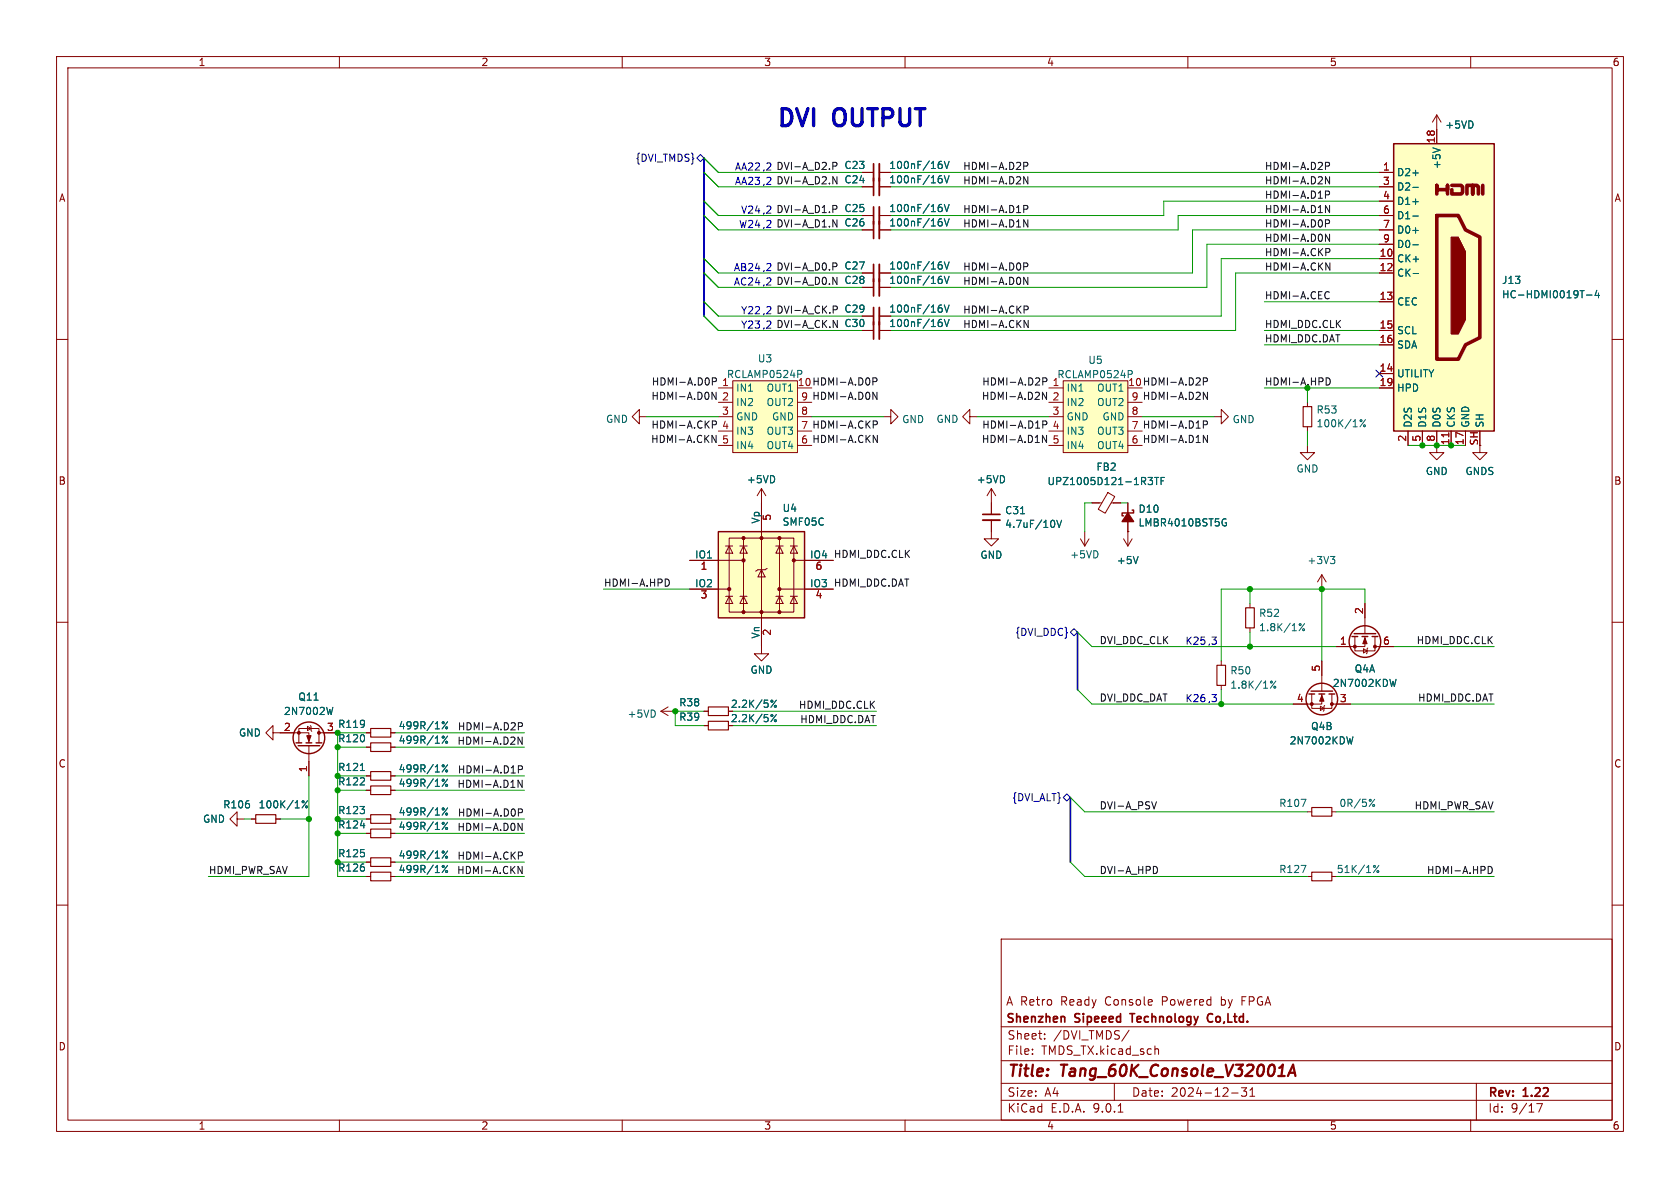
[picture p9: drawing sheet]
<svg xmlns="http://www.w3.org/2000/svg" width="297mm" height="210mm" viewBox="0 0 297 210" stroke-linecap="round" stroke-linejoin="round" font-family="sans-serif">
<g fill="none" stroke="#840000" stroke-width=".18">
<path d="M10 10h277v190h-277zM12 12h273v186h-273zM60 10v2M110 10v2M160 10v2M210 10v2M260 10v2M152.4 30.5h2M152.4 33h2M155.4 30.5h2.1M155.4 33h2.1M10 60h2"/>
<path d="M214.6 73.7h1.3v-1.3l1.3 1.3-1.3 1.2v-1.2M231.1 78.7v1.3h1.3l-1.3 1.3-1.2-1.3h1.2M254 78.7v1.3h1.3l-1.3 1.3-1.3-1.3h1.3M261.6 78.7v1.3h1.3l-1.3 1.3-1.3-1.3h1.3M285 60h2M191 95.3l.8 1.2M191.8 94v2.5M192.5 95.3l-.7 1.2M198.6 95.3l.8 1.2M199.4 94h.1M199.4 88.9v7.6M200.2 95.3l-.8 1.2"/>
<path d="M10 110h2M215.9 116.8v.8M239.5 112.5v2.6h3.6v-2.6M241 114.7l.7 .4-.7 .3zM241.3 112.5v1.8h-5.1M241.3 106.7v5.3M241.8 114.6l-.1 .1v.7l-.1 .2M243.1 114.3h3.3M285 110h2M48.3 129.5v1.3l-1.3-1.3 1.3-1.2v1.2h6.3v1.8M52.8 131.3v-2.5h3.6v2.5M54.4 128.4l.6 .4-.6 .4z"/>
<path d="M54.6 131.8v5.4M54.9 128.3l.1 .1v.8l.1 .1M56.4 129.5h3.3M116.8 125.7l1.3 .8M116.8 125.7h2.6M118.1 125l-1.3 .7M215.9 121.2v.7M44.4 144.8h.8M48.8 144.8h.7M64.8 144.8h.7M69.1 144.8h.7M231.1 143.5h.8"/>
<path d="M235.5 143.5h.7M10 160h2M177 166h108v32h-108zM285 160h2M60 198v2M110 198v2M160 198v2M177 194.5h108M177 191.5h108M177 187.5h108M177 181.5h108M182.5 186.3v.1"/>
<path d="M182.5 185.5v.1M184.7 183.6v.1M184.7 182.8v.1M197 191.5v3M197.7 196.6h.8M199.6 182.1l-1.3 2M204.2 185.5h.5l.1 .9M210 198v2M217.7 193.2h1.2M220.4 192.3l-.5 .6 .4 .1v.7l-.2 .1h-.4l-.2-.1M221 193.8h.8M221 192.7l.4-.4v1.5"/>
<path d="M260 198v2M261 191.5v6.5M271.7 195.1h1l-.7 1.5"/>
</g>
<path d="M227.7 190.2l.9-2 .4 2M227.9 189.6h1" fill="none" stroke="#840000" stroke-width=".4"/>
<path d="M154.4 29v5.5M188.2 179.8v.9M199.7 179.2h.9M214.3 179.3a.74 .74 0 0 0-.9 .5 .74 .74 0 0 0 .5 .9l.4-.1" fill="none" stroke="#840000" stroke-width=".3"/>
<path d="M215.1 117.6h1.6v3.6h-1.6zM45.2 144h3.6v1.5h-3.6zM65.5 144h3.6v1.5h-3.6zM231.9 142.7h3.6v1.6h-3.6z" fill="none" stroke="#840000" stroke-width=".2"/>
<g fill="none" stroke="#006464" stroke-width=".18">
<path d="M166.2 28.5h.3M166.2 31.1h.3M166.3 29l.3 .2v.3l-.3 .3M166.3 31.5l.3 .3v.3l-.3 .2M166.9 28.5l.5 1.3 .4-1.3M166.9 31.1l.5 1.2 .4-1.2M201.2 98.4l-.4 1.2M216.3 91.8h.5M216.6 92.4h.2v.5l-.2 .1-.3-.1M58.8 125l-.3 1.3M225.6 120.4l-1 1.3M246.8 120.1l-.3 1.3-.2-1"/>
<path d="M54.4 141.5l-1 1.3M79.1 142.8l-.9 1.3M230 141.3h.9l-.6 1.3M243 141.3l-.9 1.3"/>
<circle cx="224.8" cy="120.6" r=".18"/>
<circle cx="225.4" cy="121.5" r=".18"/>
<circle cx="53.6" cy="141.7" r=".18"/>
<circle cx="54.2" cy="142.6" r=".18"/>
<circle cx="78.4" cy="143" r=".18"/>
<circle cx="79" cy="143.9" r=".18"/>
<circle cx="242.8" cy="142.4" r=".18"/>
</g>
<g fill="none" stroke="#840000" stroke-width=".25">
<path d="M200.2 90.2h.2v.5h-2v.5h.2M239 112.5h1M239.4 112h3.8M240.8 112.5h1M242.6 112.5h1M52.3 131.3h1M52.7 131.8h3.8M54.1 131.3h1M55.9 131.3h1"/>
<circle cx="241.3" cy="113.4" r="2.79"/>
<circle cx="54.6" cy="130.4" r="2.79"/>
</g>
<g fill="#840000" stroke="#840000" stroke-width=".18">
<path d="M241.3 112.8l.4 1h-.8z"/>
<path d="M54.2 130h.8l-.4 1.1z"/>
<circle cx="243.1" cy="114.3" r=".25"/>
<circle cx="239.5" cy="114.3" r=".25"/>
<circle cx="56.4" cy="129.5" r=".25"/>
<circle cx="52.8" cy="129.5" r=".25"/>
</g>
<path d="M155.4 29v5.5" fill="none" stroke="#840000" stroke-width=".33"/>
<path d="M199.4 90.7l1 1.5h-2z" fill="#840000" stroke="#840000" stroke-width=".25"/>
<path d="M246.4 25.4h17.8v50.8h-17.8z" fill="#ffffc2"/>
<path d="M254 34.3v-1.5v.7h1.9v-.7v1.5M254 38.1h3.8l1.3 2.5 2.5 1.3v17.8l-2.5 1.3-1.3 2.5h-3.8zM256.7 32.8h1.6l.3 .2v1l-.3 .3h-1.6v-.8M259.3 34.3v-1.5h1v1.5v-1.5h.8l.3 .2v1.3M262.1 32.8v1.5" fill="none" stroke="#840000" stroke-width=".63"/>
<path d="M246.4 25.4h17.8v50.8h-17.8z" fill="none" stroke="#840000" stroke-width=".25"/>
<path d="M256.5 41.9h1.3l1.3 2.6v12l-1.3 2.6h-1.3z" fill="#840000" stroke="#840000" stroke-width=".18"/>
<g fill="none" stroke="#840000" stroke-width=".18">
<path d="M243.8 30.5h2.6M243.8 33h2.6M243.8 35.6h2.6M243.8 38.1h2.6M254 22.9v2.5M243.8 40.6h2.6M243.8 43.2h2.6M243.8 45.7h2.6M243.8 48.3h2.6M243.8 53.3h2.6M243.8 58.4h2.6M243.8 61h2.6"/>
<path d="M243.8 66h2.6M243.8 68.6h2.6M248.9 76.2v2.5M251.5 76.2v2.5M254 76.2v2.5M256.5 76.2v2.5M259.1 76.2v2.5M221 106.7v.7M221 111v.8M231.1 154.9h.8M235.5 154.9h.7"/>
</g>
<g fill="none" stroke="#006464" stroke-width=".18">
<path d="M249.8 30.6h.9M249.8 33.1h.9M249.8 35.7h.9M249.8 38.2h.9M253.3 26.1l1.3 .5M249.8 40.7h.9M249.8 43.3h.9M249.8 48.4h1M280.5 52.2h.9M282.3 51.3l-.3 .9h.8M282.6 51.8v.8M230.6 110.2l-.9 1.3"/>
<path d="M230 153h.9l-.6 1.2M242.9 153h.1l.2 .2-.2 .1h-.1M243.8 153l-1 1.2"/>
<circle cx="229.9" cy="110.4" r=".18"/>
<circle cx="230.5" cy="111.3" r=".18"/>
<circle cx="243.6" cy="154.1" r=".18"/>
</g>
<path d="M256.1 76.5v.7" fill="none" stroke="#a90000" stroke-width=".18"/>
<path d="M220.2 107.4h1.5v3.6h-1.5zM231.9 154.2h3.6v1.5h-3.6z" fill="none" stroke="#840000" stroke-width=".2"/>
<path d="M129.5 67.3h11.5v12.7h-11.5z" fill="#ffffc2"/>
<g fill="none" stroke="#840000" stroke-width=".18">
<path d="M152.4 38.1h2M155.4 38.1h2.1M254 20.3l-.8 1.3M254 20.3l.8 1.3M254 20.3v2.6M152.4 40.6h2M152.4 50.8h2M152.4 48.3h2M152.4 55.9h2M152.4 58.4h2M155.4 40.6h2.1M155.4 50.8h2.1"/>
<path d="M155.4 48.3h2.1M155.4 55.9h2.1M155.4 58.4h2.1M127 68.6h2.5M127 71.1h2.5M127 73.7h2.5M127 76.2h2.5M127 78.7h2.5M129.5 67.3h11.5v12.7h-11.5zM141 71.1h2.5M141 73.7h2.5M141 76.2h2.5"/>
<path d="M141 78.7h2.5M231.1 71.1v.8M231.1 75.4v.8M134.6 86.4l-.7 1.2M134.6 86.4l.8 1.2M134.6 86.4v2.5M175.3 91.9v3.4h1.2l-1.2 1.2-1.3-1.2h1.3M175.3 86.4v4.5M175.3 86.4l-.8 1.2M175.3 86.4l.7 1.2M193 88.9h1.8M195.9 87.1l1.2 .7-1.7 2.9-1.2-.7z"/>
<path d="M196.5 88.9h1.6M233.7 101.6l.7 1.3M233.7 101.6l-.8 1.3M233.7 101.6v2.5M64.8 154.9h.7M64.8 152.4h.7M69.1 154.9h.7M69.1 152.4h.7"/>
</g>
<g fill="none" stroke="#006464" stroke-width=".18">
<path d="M166.2 36.1h.3M166.2 38.7h.3M166.3 36.6l.3 .3v.3l-.3 .2M166.3 39.2l.3 .2v.3l-.3 .2M166.9 36.1l.5 1.3 .4-1.3M166.9 38.7l.5 1.2 .4-1.2M166.2 48.8h.3M166.2 46.3h.3M166.2 53.9h.3M166.2 56.5h.3M166.3 46.8l.3 .2v.3l-.3 .3M166.3 49.3l.3 .3v.3l-.3 .2"/>
<path d="M166.3 54.4l.3 .2v.3l-.3 .3M166.3 56.9l.3 .3v.3l-.3 .2M166.9 48.8l.5 1.3 .4-1.3M166.9 46.3l.5 1.3 .4-1.3M166.9 53.9l.5 1.3 .4-1.3M166.9 56.5l.5 1.2 .4-1.2M141 65.5h.5l.3 .2-.2 .4h-.6M241.4 74.2l-1 1.3M180.4 90.8h.7M186.3 92l.2 .5-.2 .7M186.8 92l.5 1.2 .4-1.2M203 84.4h.8l-.5 .5 .4 .1 .1 .4-.3 .3h-.4"/>
<path d="M204.1 84.4h.7M204.5 84.4v1.3M205.3 85h.4M205.9 84.4h-.6v1.3M235.2 98.4h.8l-.4 .5M235.7 98.9l.3 .2v.3l-.3 .2M79.1 153l-.9 1.2M79.1 150.4l-.9 1.3"/>
<circle cx="240.6" cy="74.4" r=".18"/>
<circle cx="241.2" cy="75.3" r=".18"/>
<circle cx="78.4" cy="150.6" r=".18"/>
<circle cx="78.4" cy="153.2" r=".18"/>
<circle cx="79" cy="151.5" r=".18"/>
<circle cx="79" cy="154.1" r=".18"/>
</g>
<path d="M154.4 36.6v5.6M154.4 46.7v5.6M154.4 54.4v5.5M173.7 90.9h3.1" fill="none" stroke="#840000" stroke-width=".3"/>
<path d="M155.4 36.6v5.6M155.4 46.7v5.6M155.4 54.4v5.5M173.7 91.9h3.1" fill="none" stroke="#840000" stroke-width=".33"/>
<path d="M230.4 71.9h1.5v3.5h-1.5zM65.5 154.2h3.6v1.5h-3.6zM65.5 151.6h3.6v1.6h-3.6z" fill="none" stroke="#840000" stroke-width=".2"/>
<path d="M127 94h15.2v15.2h-15.2z" fill="#ffffc2"/>
<g fill="none" stroke="#840000" stroke-width=".18">
<path d="M156.2 73.7h1.3v-1.3l1.2 1.3-1.2 1.2v-1.2M171.4 73.7v-1.3l-1.2 1.3 1.2 1.2v-1.2h1.3M121.9 99.1h9.5M128.3 96.5h1.2M128.9 95.1h11.4v13.1h-11.4zM128.9 96.5l.6 1.3h-1.2zM130.8 96.5h1.3M131.4 96.5l.7 1.3h-1.3zM131.4 95.1v13.1M134.6 88.9v25.4M137.2 96.5h1.2M137.8 96.5l.6 1.3h-1.2z"/>
<path d="M137.8 95.1v13.1M139.7 96.5h1.3M140.3 96.5l.7 1.3h-1.3zM140.3 99.1h7M121.9 104.1h7M128.3 105.4h1.2M128.9 105.4l.6 1.3h-1.2zM130.8 105.4h1.3M131.4 105.4l.7 1.3h-1.3zM134.6 100.7l.7 1.3h-1.3zM135.6 100.5l-.3 .2h-1.3l-.4 .3M137.2 105.4h1.2"/>
<path d="M137.8 105.4l.6 1.3h-1.2zM137.8 104.1h9.5M139.7 105.4h1.3M140.3 105.4l.7 1.3h-1.3zM64.8 137.2h.7M64.8 129.5h.7M64.8 139.7h.7M69.1 137.2h.7M69.1 129.5h.7M69.1 139.7h.7"/>
</g>
<path d="M127 94h15.2v15.2h-15.2z" fill="none" stroke="#840000" stroke-width=".25"/>
<g fill="#840000" stroke="#840000" stroke-width=".18">
<circle cx="128.9" cy="104.1" r=".28"/>
<circle cx="131.4" cy="95.1" r=".28"/>
<circle cx="131.4" cy="99.1" r=".28"/>
<circle cx="131.4" cy="108.2" r=".28"/>
<circle cx="134.6" cy="95.1" r=".28"/>
<circle cx="134.6" cy="108.2" r=".28"/>
<circle cx="137.8" cy="95.1" r=".28"/>
<circle cx="137.8" cy="104.1" r=".28"/>
<circle cx="137.8" cy="108.2" r=".28"/>
<circle cx="140.3" cy="99.1" r=".28"/>
</g>
<path d="M65.5 136.4h3.6v1.5h-3.6zM65.5 128.8h3.6v1.5h-3.6zM65.5 138.9h3.6v1.6h-3.6z" fill="none" stroke="#840000" stroke-width=".2"/>
<g fill="none" stroke="#006464" stroke-width=".18">
<path d="M63.7 136.2h.7M79.1 135.2l-.9 1.3M79.1 127.6l-.9 1.2M79.1 137.7l-.9 1.3"/>
<circle cx="78.4" cy="135.4" r=".18"/>
<circle cx="78.4" cy="137.9" r=".18"/>
<circle cx="78.4" cy="127.8" r=".18"/>
<circle cx="79" cy="128.7" r=".18"/>
<circle cx="79" cy="138.8" r=".18"/>
<circle cx="79" cy="136.3" r=".18"/>
</g>
<path d="M188 67.3h11.4v12.7h-11.4z" fill="#ffffc2"/>
<g fill="none" stroke="#840000" stroke-width=".18">
<path d="M152.4 30.5h2M152.4 33h2M152.4 38.1h2M155.4 30.5h2.1M155.4 33h2.1M155.4 38.1h2.1M243.8 30.5h2.6M243.8 33h2.6M243.8 38.1h2.6M243.8 35.6h2.6M254 22.9v2.5M152.4 40.6h2"/>
<path d="M152.4 50.8h2M152.4 48.3h2M152.4 55.9h2M152.4 58.4h2M155.4 40.6h2.1M155.4 50.8h2.1M155.4 48.3h2.1M155.4 55.9h2.1M155.4 58.4h2.1M243.8 40.6h2.6M243.8 48.3h2.6M243.8 58.4h2.6"/>
<path d="M243.8 43.2h2.6M243.8 45.7h2.6M243.8 53.3h2.6M113 73.7v-1.3l-1.2 1.3 1.2 1.2v-1.2h1.3M185.4 68.6h2.6M185.4 71.1h2.6M185.4 73.7h2.6M185.4 76.2h2.6M185.4 78.7h2.6M188 67.3h11.4v12.7h-11.4zM199.4 71.1h2.5M199.4 73.7h2.5"/>
<path d="M199.4 76.2h2.5M199.4 78.7h2.5M243.8 68.6h2.6M243.8 61h2.6M243.8 66h2.6M248.9 76.2v2.5M251.5 76.2v2.5M254 76.2v2.5M256.5 76.2v2.5M259.1 76.2v2.5M121.9 99.1h5.1M134.6 88.9v5.1"/>
<path d="M142.2 99.1h5.1M175.3 88.9v2M175.3 91.9v2.1M193 88.9h1.3M196.8 88.9h1.3M199.4 94h.1M199.4 88.9v1.8M199.4 92.2v1.8M121.9 104.1h5.1M134.6 109.2v6.4h1.3l-1.3 1.2-1.3-1.2h1.3M142.2 104.1h5.1M233.7 116.8v5.4"/>
<path d="M236.2 114.3h2.6M241.3 106.7v2.5M243.8 114.3h2.6M49.5 129.5h2.6M54.6 134.6v2.6M57.1 129.5h2.6M64.8 132.1h.7M64.8 129.5h.7M64.8 137.2h.7M64.8 139.7h.7M69.1 132.1h.7M69.1 129.5h.7"/>
<path d="M69.1 137.2h.7M69.1 139.7h.7M124.5 125.7h.7M124.5 128.3h.7M231.9 122.7v2.5h3.6v-2.5M233.4 124.8l.7 .4-.7 .4zM233.7 122.7v1.8h-5.1M234.2 124.7l-.1 .1v.8l-.2 .1M235.5 124.5h3.3M41.9 144.8v1.3l-1.3-1.3 1.3-1.3v1.3h1.3M44.4 144.8h.8M48.8 144.8h.7"/>
<path d="M64.8 147.3h.7M64.8 144.8h.7M64.8 152.4h.7M64.8 154.9h.7M69.1 147.3h.7M69.1 144.8h.7M69.1 152.4h.7M69.1 154.9h.7"/>
</g>
<g fill="none" stroke="#006464" stroke-width=".18">
<path d="M166.2 28.5h.3M166.2 31.1h.3M166.2 36.1h.3M166.2 38.7h.3M166.3 29l.3 .2v.3l-.3 .3M166.3 31.5l.3 .3v.3l-.3 .2M166.3 36.6l.3 .3v.3l-.3 .2M166.3 39.2l.3 .2v.3l-.3 .2M166.9 28.5l.5 1.3 .4-1.3M166.9 31.1l.5 1.2 .4-1.2M166.9 36.1l.5 1.3 .4-1.3M166.9 38.7l.5 1.2 .4-1.2"/>
<path d="M249.8 30.6h.9M249.8 33.1h.9M249.8 35.7h.9M249.8 38.2h.9M253.3 26.1l1.3 .5M166.2 48.8h.3M166.2 46.3h.3M166.2 53.9h.3M166.2 56.5h.3M166.3 46.8l.3 .2v.3l-.3 .3M166.3 49.3l.3 .3v.3l-.3 .2M166.3 54.4l.3 .2v.3l-.3 .3"/>
<path d="M166.3 56.9l.3 .3v.3l-.3 .2M166.9 48.8l.5 1.3 .4-1.3M166.9 46.3l.5 1.3 .4-1.3M166.9 53.9l.5 1.3 .4-1.3M166.9 56.5l.5 1.2 .4-1.2M249.8 40.7h.9M249.8 43.3h.9M249.8 48.4h1M280.5 52.2h.9M282.3 51.3l-.3 .9h.8M282.6 51.8v.8M199.5 65.5h.4l.3 .2-.1 .4-.6 .1"/>
<path d="M180.4 90.8h.7M186.3 92l.2 .5-.2 .7M186.8 92l.5 1.2 .4-1.2M201.2 98.4l-.4 1.2M203 84.4h.8l-.5 .5 .4 .1 .1 .4-.3 .3h-.4M204.1 84.4h.7M204.5 84.4v1.3M205.3 85h.4M205.9 84.4h-.6v1.3M216.3 91.8h.5M216.6 92.4h.2v.5l-.2 .1-.3-.1M58.8 125l-.3 1.3"/>
<path d="M63.7 136.2h.7M79.1 130.1l-.9 1.3M79.1 135.2l-.9 1.3M79.1 127.6l-.9 1.2M79.1 137.7l-.9 1.3M137.3 123.8l-1 1.2M137.3 126.3l-1 1.3M239.2 130.2l-.3 1.3-.3-.9M246.8 120.1l-.3 1.3-.2-1M54.4 141.5l-1 1.3M63.7 145.9h.8M79.1 145.4l-.9 1.2"/>
<path d="M79.1 150.4l-.9 1.3M79.1 142.8l-.9 1.3M79.1 153l-.9 1.2"/>
<circle cx="78.4" cy="135.4" r=".18"/>
<circle cx="78.4" cy="130.3" r=".18"/>
<circle cx="78.4" cy="137.9" r=".18"/>
<circle cx="78.4" cy="127.8" r=".18"/>
<circle cx="79" cy="131.2" r=".18"/>
<circle cx="79" cy="128.7" r=".18"/>
<circle cx="79" cy="138.8" r=".18"/>
<circle cx="79" cy="136.3" r=".18"/>
<circle cx="136.5" cy="126.5" r=".18"/>
<circle cx="136.5" cy="123.9" r=".18"/>
<circle cx="137.1" cy="127.4" r=".18"/>
<circle cx="137.1" cy="124.9" r=".18"/>
<circle cx="53.6" cy="141.7" r=".18"/>
<circle cx="54.2" cy="142.6" r=".18"/>
<circle cx="78.3" cy="153.2" r=".18"/>
<circle cx="78.4" cy="150.6" r=".18"/>
<circle cx="78.4" cy="145.5" r=".18"/>
<circle cx="78.4" cy="143" r=".18"/>
<circle cx="79" cy="154.1" r=".18"/>
<circle cx="79" cy="146.5" r=".18"/>
<circle cx="79" cy="151.5" r=".18"/>
<circle cx="79" cy="143.9" r=".18"/>
</g>
<path d="M65.5 131.3h3.6v1.5h-3.6zM125.2 125h3.6v1.5h-3.6zM125.2 127.5h3.6v1.5h-3.6zM65.5 146.6h3.6v1.5h-3.6z" fill="none" stroke="#840000" stroke-width=".2"/>
<g fill="none" stroke="#840000" stroke-width=".25">
<path d="M231.4 122.7h1M231.8 122.2h3.8M233.2 122.7h1M234.9 122.7h1.1"/>
<circle cx="233.7" cy="123.6" r="2.79"/>
</g>
<g fill="#840000" stroke="#840000" stroke-width=".18">
<path d="M233.7 122.9l.4 1.1h-.8z"/>
<circle cx="235.5" cy="124.5" r=".25"/>
<circle cx="231.9" cy="124.5" r=".25"/>
</g>
<path d="M123.2 27.9l.6-.6 .7 .6-.7 .7zM243.2 65.4l1.2 1.2M244.4 65.4l-1.2 1.2M189.2 111.8l.7-.7 .6 .7-.6 .6zM188 141l.6-.7 .6 .7-.6 .6z" fill="none" stroke="#000084" stroke-width=".18"/>
<g fill="none" stroke="#0f0f0f" stroke-width=".18">
<path d="M147.2 31.2l.8 1.3v-1.3M147.2 28.7h.5l.3 .2-.2 .4-.6 .1M147.2 36.3h.5l.3 .3-.2 .3-.6 .1M147.2 38.9l.8 1.2v-1.2M181 29.4l.6-.1 .1-.2-.1-.3-.6-.1v1.3M181 37l.6-.1 .1-.2-.1-.3-.6-.1v1.3M181.7 31.2v1.3l-.7-1.3v1.3M181.7 38.9v1.2l-.7-1.2v1.2M234.3 29.4l.6-.1 .2-.2-.1-.3-.7-.1v1.3M234.3 34.4h.6l.2-.2-.1-.3-.7-.1v1.2M234.3 39.5h.6l.2-.2-.1-.3-.7-.1v1.2M235.1 31.2v1.3l-.8-1.3v1.3"/>
<path d="M235.1 36.3v1.3l-.8-1.3v1.3M147.2 46.5h.5l.3 .2-.2 .4h-.6M147.2 49l.8 1.3v-1.3M147.3 56.6l.7 1.3v-1.3M147.3 54.1h.5l.2 .2-.1 .4-.6 .1M181 47.1h.6l.1-.2-.1-.3-.6-.1v1.2M181 54.1h.5l.3 .2-.2 .4-.6 .1M181 56.6l.8 1.3v-1.3M181.7 49v1.3l-.7-1.3v1.3M234.4 43.9h.5l.2 .3-.1 .3-.6 .1M234.4 46.5l.7 1.2v-1.2M234.4 51.6h.3l.3 .1"/>
<path d="M235 52.7l-.3 .1h-.3M235.1 41.4v1.3l-.8-1.3v1.3M125.9 77l.7 1.2v-1.2M125.9 67.5l.6-.1 .2-.2-.1-.3-.7-.1v1.3M125.9 74.4h.5l.3 .3-.2 .3-.6 .1M126.6 69.3v1.3l-.7-1.3v1.3M154.3 67.5l.6-.1 .1-.2v-.3l-.7-.1v1.3M154.4 74.4h.5l.2 .3-.1 .3-.6 .1M154.4 77l.7 1.2v-1.2M155 69.3v1.3l-.7-1.3v1.3M184.4 67.5l.6-.1 .1-.2-.1-.3-.6-.1v1.3M184.4 75.1l.6-.1 .1-.2-.1-.3-.6-.1v1.3"/>
<path d="M185 69.3v1.3l-.7-1.3v1.3M185 77v1.2l-.7-1.2v1.2M212.7 67.5l.6-.1 .2-.2-.1-.3-.7-.1v1.3M212.7 75.1l.6-.1 .2-.2-.1-.3-.7-.1v1.3M213.5 69.3v1.3l-.8-1.3v1.3M213.5 77v1.2l-.8-1.2v1.2M234.4 66.8a.64 .64 0 0 1 .8 .6 .64 .64 0 0 1-.8 .7M117.6 102.4a.64 .64 0 0 1 .7 .6 .64 .64 0 0 1-.7 .6M91.6 128.4h.6l.2-.2-.1-.3-.7-.1v1.2M91.6 136h.6l.2-.2-.1-.3-.7-.1v1.2M92.3 130.3v1.3l-.7-1.3v1.3M92.3 137.9v1.3l-.7-1.3v1.3"/>
<path d="M91.6 153.2l.7 1.2v-1.2M91.6 143.7l.6-.1 .2-.2-.1-.3-.7-.1v1.3M91.6 150.6h.5l.3 .3-.2 .3-.6 .1M92.3 145.5v1.3l-.7-1.3v1.3M204.2 153.2a.68 .68 0 0 1 .4 .6 .68 .68 0 0 1-.4 .6M204.4 141.7l-.4 1.3M263.1 153.2a.64 .64 0 0 1 .7 .6 .64 .64 0 0 1-.7 .6"/>
</g>
<path d="M124.5 27.9v28M190.5 111.8v10.1M189.2 141v11.4" fill="none" stroke="#000084" stroke-width=".3"/>
<g fill="none" stroke="#009600" stroke-width=".18">
<path d="M124.5 38.1l2.5 2.5h25.4M124.5 35.6l2.5 2.5h25.4M124.5 27.9l2.5 2.6h25.4M124.5 30.5l2.5 2.5h25.4M157.5 30.5h86.3M157.5 33h86.3M243.8 38.1h-35.5v2.5h-50.8M243.8 35.6h-38.1v2.5h-48.2M124.5 53.3l2.5 2.6h25.4M124.5 55.9l2.5 2.5h25.4M124.5 48.3l2.5 2.5h25.4M124.5 45.7l2.5 2.6h25.4"/>
<path d="M223.5 58.4h20.3M223.5 53.3h20.3M243.8 45.7h-27.9v10.2h-58.4M243.8 40.6h-33v7.7h-53.3M243.8 43.2h-30.4v7.6h-55.9M243.8 48.3h-25.4v10.1h-60.9M114.3 73.7h12.7M143.5 73.7h12.7M172.7 73.7h12.7M201.9 73.7h12.7M223.5 68.6h20.3M223.5 61h20.3"/>
<path d="M231.1 68.6v2.5M231.1 76.2v2.5M248.9 78.7h10.2M193 88.9h-1.2v5.1M198.1 88.9h1.3M106.7 104.1h15.2M190.5 111.8l2.5 2.5h43.2M221 104.1v2.6M221 111.8v2.5M233.7 104.1v12.7M241.3 106.7v-2.6h-25.4v12.7M246.4 114.3h17.8"/>
<path d="M54.6 137.2v17.7h-17.8M59.7 139.7h5.1M59.7 132.1h5.1M59.7 137.2h5.1M64.8 129.5h-5.1v25.4h5.1M69.8 139.7h22.9M69.8 132.1h22.9M69.8 129.5h22.9M69.8 137.2h22.9M124.5 125.7h-5.1v2.6h5.1M129.5 128.3h25.4M129.5 125.7h25.4"/>
<path d="M190.5 121.9l2.5 2.6h35.6M215.9 121.9v2.6M238.8 124.5h25.4M43.2 144.8h1.2M49.5 144.8h5.1M59.7 147.3h5.1M59.7 144.8h5.1M59.7 152.4h5.1M69.8 154.9h22.9M69.8 147.3h22.9M69.8 144.8h22.9M69.8 152.4h22.9"/>
<path d="M189.2 141l2.6 2.5h39.3M189.2 152.4l2.6 2.5h39.3M236.2 143.5h28M236.2 154.9h28"/>
</g>
<path d="M256.1 76.5v.7" fill="none" stroke="#a90000" stroke-width=".18"/>
<g fill="#009600" stroke="#009600" stroke-width=".18">
<circle cx="59.7" cy="147.3" r=".46"/>
<circle cx="59.7" cy="152.4" r=".46"/>
<circle cx="59.7" cy="139.7" r=".46"/>
<circle cx="59.7" cy="132.1" r=".46"/>
<circle cx="54.6" cy="144.8" r=".46"/>
<circle cx="59.7" cy="144.8" r=".46"/>
<circle cx="251.5" cy="78.7" r=".46"/>
<circle cx="233.7" cy="104.1" r=".46"/>
<circle cx="221" cy="114.3" r=".46"/>
<circle cx="221" cy="104.1" r=".46"/>
<circle cx="254" cy="78.7" r=".46"/>
<circle cx="256.5" cy="78.7" r=".46"/>
<circle cx="215.9" cy="124.5" r=".46"/>
<circle cx="59.7" cy="137.2" r=".46"/>
<circle cx="59.7" cy="129.5" r=".46"/>
<circle cx="119.4" cy="125.7" r=".46"/>
<circle cx="231.1" cy="68.6" r=".46"/>
</g>
<g font-size="4.2" fill="#0000c2">
<text x="137.2" y="22.6">DVI</text>
<text x="147.6" y="22.6">OUTPUT</text>
</g>
<g font-size="2.8" fill="#840000">
<text x="178" y="190.9">Title:</text>
<text x="187.7" y="190.9">Tang_60K_Console_V32001A</text>
</g>
<g font-size="2.1" fill="#840000">
<text x="177.8" y="178">A Retro</text>
<text x="187.6" y="178">Ready</text>
<text x="195.5" y="178">Console</text>
<text x="205.7" y="178">Powered</text>
<text x="216.3" y="178">by</text>
<text x="220.1" y="178">FPGA</text>
<text x="177.8" y="181.2">Shenzhen</text>
<text x="178" y="184">Sheet:</text>
<text x="186.2" y="184">/DVI_TMDS/</text>
<text x="190.1" y="181.2">Sipeeed</text>
<text x="200.6" y="181.2">Technology</text>
<text x="214.8" y="181.2">Co,Ltd.</text>
<text x="178" y="186.7">File:</text>
<text x="184.1" y="186.7">TMDS_TX.kicad_sch</text>
<text x="178" y="196.9">KiCad</text>
<text x="178" y="194.1">Size:</text>
<text x="184.7" y="194.1">A4</text>
<text x="185.7" y="196.9">E.D.A.</text>
<text x="193.3" y="196.9">9.0.1</text>
<text x="200" y="194.1">Date:</text>
<text x="207" y="194.1">2024-12-31</text>
<text x="263" y="194.3">Rev:</text>
<text x="263" y="196.9">Id:</text>
<text x="267.1" y="196.9">9/17</text>
<text x="269.4" y="194.3">1.22</text>
</g>
<g font-size="1.8" fill="#840000">
<text x="35" y="11.9">1</text>
<text x="85" y="11.9">2</text>
<text x="135" y="11.9">3</text>
<text x="185" y="11.9">4</text>
<text x="235" y="11.9">5</text>
<text x="285" y="11.9">6</text>
<text x="10.3" y="35.9">A</text>
<text x="285.3" y="35.9">A</text>
<text x="10.3" y="85.9">B</text>
<text x="285.3" y="85.9">B</text>
<text x="129.1" y="125.3">2.2K/5%</text>
<text x="129.1" y="127.9">2.2K/5%</text>
<text x="10.3" y="135.9">C</text>
<text x="285.3" y="135.9">C</text>
<text x="10.3" y="185.9">D</text>
<text x="285.3" y="185.9">D</text>
<text x="35" y="199.9">1</text>
<text x="85" y="199.9">2</text>
<text x="135" y="199.9">3</text>
<text x="185" y="199.9">4</text>
<text x="235" y="199.9">5</text>
<text x="285" y="199.9">6</text>
</g>
<g font-size="1.8" fill="#006464">
<text x="255.4" y="22.9">+5VD</text>
<text x="254.9" y="30" transform="rotate(-90 254.9 30)">+5V</text>
<text x="149.2" y="30.1">C23</text>
<text x="149.2" y="32.6">C24</text>
<text x="157.1" y="30.1">100nF/16V</text>
<text x="157.1" y="32.6">100nF/16V</text>
<text x="246.9" y="31.3">D2+</text>
<text x="246.9" y="33.9">D2-</text>
<text x="149.2" y="37.7">C25</text>
<text x="149.2" y="40.2">C26</text>
<text x="157.1" y="37.7">100nF/16V</text>
<text x="157.1" y="40.2">100nF/16V</text>
<text x="246.9" y="36.4">D1+</text>
<text x="246.9" y="39">D1-</text>
<text x="246.9" y="41.5">D0+</text>
<text x="149.2" y="47.9">C27</text>
<text x="157.1" y="47.9">100nF/16V</text>
<text x="246.9" y="44">D0-</text>
<text x="246.9" y="46.6">CK+</text>
<text x="149.2" y="50.4">C28</text>
<text x="157.1" y="50.4">100nF/16V</text>
<text x="246.9" y="49.1">CK-</text>
<text x="265.4" y="52.9">HC-HDMI0019T-4</text>
<text x="265.4" y="50.4">J13</text>
<text x="149.2" y="55.5">C29</text>
<text x="149.2" y="58">C30</text>
<text x="157.1" y="55.5">100nF/16V</text>
<text x="157.1" y="58">100nF/16V</text>
<text x="246.9" y="54.2">CEC</text>
<text x="246.9" y="59.3">SCL</text>
<text x="133.9" y="64.3">U3</text>
<text x="192.3" y="64.5">U5</text>
<text x="246.9" y="61.8">SDA</text>
<text x="128.4" y="67">RCLAMP0524P</text>
<text x="130" y="69.4">IN1</text>
<text x="130" y="72">IN2</text>
<text x="135.4" y="69.4">OUT1</text>
<text x="135.4" y="72">OUT2</text>
<text x="186.8" y="67.1">RCLAMP0524P</text>
<text x="188.5" y="69.4">IN1</text>
<text x="188.5" y="72">IN2</text>
<text x="193.8" y="69.4">OUT1</text>
<text x="193.8" y="72">OUT2</text>
<text x="246.9" y="66.9">UTILITY</text>
<text x="246.9" y="69.4">HPD</text>
<text x="107" y="75">GND</text>
<text x="130" y="74.5">GND</text>
<text x="130" y="77.1">IN3</text>
<text x="135.4" y="77.1">OUT3</text>
<text x="136.4" y="74.5">GND</text>
<text x="159.4" y="75">GND</text>
<text x="165.5" y="75">GND</text>
<text x="188.5" y="74.5">GND</text>
<text x="188.5" y="77.1">IN3</text>
<text x="193.8" y="77.1">OUT3</text>
<text x="194.8" y="74.5">GND</text>
<text x="217.8" y="75">GND</text>
<text x="232.6" y="75.7">100K/1%</text>
<text x="232.6" y="73.3">R53</text>
<text x="249.8" y="75.7" transform="rotate(-90 249.8 75.7)">D2S</text>
<text x="252.3" y="75.7" transform="rotate(-90 252.3 75.7)">D1S</text>
<text x="254.9" y="75.7" transform="rotate(-90 254.9 75.7)">D0S</text>
<text x="257.4" y="75.7" transform="rotate(-90 257.4 75.7)">CKS</text>
<text x="259.9" y="75.7" transform="rotate(-90 259.9 75.7)">GND</text>
<text x="262.5" y="75.7" transform="rotate(-90 262.5 75.7)">SH</text>
<text x="130" y="79.6">IN4</text>
<text x="135.4" y="79.6">OUT4</text>
<text x="188.5" y="79.6">IN4</text>
<text x="193.7" y="83.4">FB2</text>
<text x="193.8" y="79.6">OUT4</text>
<text x="229.1" y="83.7">GND</text>
<text x="131.9" y="85.6">+5VD</text>
<text x="172.6" y="85.6">+5VD</text>
<text x="185.1" y="86">UPZ1005D121-1R3TF</text>
<text x="252" y="84.2">GND</text>
<text x="259" y="84.2">GNDS</text>
<text x="134.4" y="92.7" transform="rotate(-90 134.4 92.7)">Vp</text>
<text x="138.3" y="93.1">SMF05C</text>
<text x="138.3" y="90.7">U4</text>
<text x="177.6" y="93.5">4.7uF/10V</text>
<text x="177.6" y="91.1">C31</text>
<text x="201.2" y="93.3">LMBR4010BST5G</text>
<text x="201.2" y="90.8">D10</text>
<text x="122.8" y="98.8">IO1</text>
<text x="143.1" y="98.8">IO4</text>
<text x="173.2" y="99">GND</text>
<text x="189.1" y="98.9">+5VD</text>
<text x="197.4" y="99.9">+5V</text>
<text x="231" y="99.9">+3V3</text>
<text x="122.8" y="103.9">IO2</text>
<text x="143.1" y="103.9">IO3</text>
<text x="134.4" y="113" transform="rotate(-90 134.4 113)">Vn</text>
<text x="222.5" y="109.2">R52</text>
<text x="222.5" y="111.8">1.8K/1%</text>
<text x="132.6" y="119.3">GND</text>
<text x="217.4" y="119.4">R50</text>
<text x="239.4" y="119.1">Q4A</text>
<text x="52.6" y="124.1">Q11</text>
<text x="120" y="125.1">R38</text>
<text x="217.4" y="121.9">1.8K/1%</text>
<text x="235.5" y="121.6">2N7002KDW</text>
<text x="42.1" y="130.4">GND</text>
<text x="50.1" y="126.6">2N7002W</text>
<text x="57.7" y="129.3">3 R119</text>
<text x="59.7" y="131.4">R120</text>
<text x="70.4" y="129.1">499R/1%</text>
<text x="70.4" y="131.7">499R/1%</text>
<text x="110.9" y="127.1">+5VD</text>
<text x="120" y="127.6">R39</text>
<text x="227.9" y="131.8">2N7002KDW</text>
<text x="231.7" y="129.3">Q4B</text>
<text x="59.7" y="136.5">R121</text>
<text x="70.4" y="136.8">499R/1%</text>
<text x="39.4" y="143.1">R106</text>
<text x="45.6" y="143.1">100K/1%</text>
<text x="59.7" y="139">R122</text>
<text x="70.4" y="139.3">499R/1%</text>
<text x="226" y="142.8">R107</text>
<text x="236.7" y="142.8">0R/5%</text>
<text x="35.8" y="145.6">GND</text>
<text x="59.7" y="144.1">R123</text>
<text x="59.7" y="146.7">R124</text>
<text x="70.4" y="144.4">499R/1%</text>
<text x="70.4" y="146.9">499R/1%</text>
<text x="59.7" y="154.3">R126</text>
<text x="59.7" y="151.7">R125</text>
<text x="70.4" y="154.5">499R/1%</text>
<text x="70.4" y="152">499R/1%</text>
<text x="226" y="154.5">R127</text>
<text x="236.2" y="154.5">51K/1%</text>
</g>
<g font-size="1.8" fill="#000084">
<text x="112.3" y="28.8">{DVI_TMDS}</text>
<text x="179.4" y="112.6">{DVI_DDC}</text>
<text x="178.9" y="141.8">{DVI_ALT}</text>
</g>
<g font-size="1.8" fill="#a90000">
<text x="253.7" y="25.4" transform="rotate(-90 253.7 25.4)">18</text>
<text x="244.4" y="30.2">1</text>
<text x="244.4" y="32.8">3</text>
<text x="244.4" y="35.3">4</text>
<text x="244.4" y="37.8">6</text>
<text x="244.4" y="40.4">7</text>
<text x="243.8" y="45.5">10</text>
<text x="244.4" y="42.9">9</text>
<text x="243.8" y="48">12</text>
<text x="243.8" y="53.1">13</text>
<text x="243.8" y="58.2">15</text>
<text x="243.8" y="60.7">16</text>
<text x="243.8" y="65.8">14</text>
<text x="127.6" y="68.3">1</text>
<text x="127.6" y="70.9">2</text>
<text x="186" y="68.3">1</text>
<text x="186" y="70.9">2</text>
<text x="243.8" y="68.3">19</text>
<text x="127.6" y="73.4">3</text>
<text x="127.6" y="75.9">4</text>
<text x="141.5" y="73.4">8</text>
<text x="186" y="73.4">3</text>
<text x="186" y="75.9">4</text>
<text x="200" y="73.4">8</text>
<text x="127.6" y="78.5">5</text>
<text x="186" y="78.5">5</text>
<text x="248.7" y="78.2" transform="rotate(-90 248.7 78.2)">2</text>
<text x="251.2" y="78.2" transform="rotate(-90 251.2 78.2)">5</text>
<text x="253.7" y="78.2" transform="rotate(-90 253.7 78.2)">8</text>
<text x="256.3" y="78.8" transform="rotate(-90 256.3 78.8)">11</text>
<text x="258.8" y="78.8" transform="rotate(-90 258.8 78.8)">17</text>
<text x="261.4" y="78.8" transform="rotate(-90 261.4 78.8)">SH</text>
<text x="136.6" y="92.1" transform="rotate(-90 136.6 92.1)">5</text>
<text x="123.8" y="101">1</text>
<text x="144.1" y="101">6</text>
<text x="123.8" y="106.1">3</text>
<text x="144.1" y="106.1">4</text>
<text x="136.6" y="112.5" transform="rotate(-90 136.6 112.5)">2</text>
<text x="241" y="108.7" transform="rotate(-90 241 108.7)">2</text>
<text x="233.4" y="118.8" transform="rotate(-90 233.4 118.8)">5</text>
<text x="236.8" y="114">1</text>
<text x="244.4" y="114">6</text>
<text x="229.2" y="124.2">4</text>
<text x="236.8" y="124.2">3</text>
<text x="50.1" y="129.3">2</text>
<text x="54.4" y="136.6" transform="rotate(-90 54.4 136.6)">1</text>
</g>
<g font-size="1.8" fill="#0000c2">
<text x="129.8" y="30.2">AA22 ,2 DVI-A_D2.P</text>
<text x="129.8" y="32.8">AA23 ,2 DVI-A_D2.N</text>
<text x="130.5" y="40.4">W24 ,2 DVI-A_D1.N</text>
<text x="130.9" y="37.9">V24 ,2 DVI-A_D1.P</text>
<text x="129.6" y="50.6">AC24 ,2 DVI-A_D0.N</text>
<text x="129.6" y="48">AB24 ,2 DVI-A_D0.P</text>
<text x="130.9" y="55.6">Y22 ,2 DVI-A_CK.P</text>
<text x="130.9" y="58.2">Y23 ,2 DVI-A_CK.N</text>
<text x="209.5" y="114.1">K25 ,3</text>
<text x="209.5" y="124.2">K26 ,3</text>
</g>
<g font-size="1.8" fill="#0f0f0f">
<text x="170.2" y="32.7">HDMI-A.D2N</text>
<text x="170.2" y="30.1">HDMI-A.D2P</text>
<text x="223.5" y="35.2">HDMI-A.D1P</text>
<text x="223.5" y="32.7">HDMI-A.D2N</text>
<text x="223.5" y="30.1">HDMI-A.D2P</text>
<text x="170.2" y="40.3">HDMI-A.D1N</text>
<text x="170.2" y="37.8">HDMI-A.D1P</text>
<text x="223.5" y="37.8">HDMI-A.D1N</text>
<text x="223.5" y="40.3">HDMI-A.D0P</text>
<text x="170.2" y="47.9">HDMI-A.D0P</text>
<text x="223.5" y="45.4">HDMI-A.CKP</text>
<text x="223.5" y="42.8">HDMI-A.D0N</text>
<text x="223.5" y="47.9">HDMI-A.CKN</text>
<text x="170.2" y="50.5">HDMI-A.D0N</text>
<text x="223.5" y="53">HDMI-A.CEC</text>
<text x="170.2" y="58.1">HDMI-A.CKN</text>
<text x="170.2" y="55.5">HDMI-A.CKP</text>
<text x="223.5" y="58.1">HDMI_DDC.CLK</text>
<text x="223.5" y="60.6">HDMI_DDC.DAT</text>
<text x="115.1" y="70.8">HDMI-A.D0N</text>
<text x="115.1" y="68.2">HDMI-A.D0P</text>
<text x="140.9" y="68.3">10 HDMI-A.D0P</text>
<text x="141.5" y="70.9">9 HDMI-A.D0N</text>
<text x="173.5" y="70.8">HDMI-A.D2N</text>
<text x="173.5" y="68.2">HDMI-A.D2P</text>
<text x="199.3" y="68.3">10 HDMI-A.D2P</text>
<text x="200" y="70.9">9 HDMI-A.D2N</text>
<text x="223.5" y="68.2">HDMI-A.HPD</text>
<text x="115.1" y="75.9">HDMI-A.CKP</text>
<text x="141.5" y="75.9">7 HDMI-A.CKP</text>
<text x="173.5" y="75.9">HDMI-A.D1P</text>
<text x="200" y="75.9">7 HDMI-A.D1P</text>
<text x="115" y="78.4">HDMI-A.CKN</text>
<text x="141.5" y="78.5">6 HDMI-A.CKN</text>
<text x="173.5" y="78.4">HDMI-A.D1N</text>
<text x="200" y="78.5">6 HDMI-A.D1N</text>
<text x="147.3" y="98.7">HDMI_DDC.CLK</text>
<text x="106.7" y="103.8">HDMI-A.HPD</text>
<text x="147.3" y="103.8">HDMI_DDC.DAT</text>
<text x="194.3" y="114">DVI_DDC_CLK</text>
<text x="250.3" y="114">HDMI_DDC.CLK</text>
<text x="141.1" y="125.4">HDMI_DDC.CLK</text>
<text x="194.3" y="124.1">DVI_DDC_DAT</text>
<text x="250.6" y="124.1">HDMI_DDC.DAT</text>
<text x="80.8" y="131.7">HDMI-A.D2N</text>
<text x="80.8" y="129.2">HDMI-A.D2P</text>
<text x="141.4" y="127.9">HDMI_DDC.DAT</text>
<text x="80.8" y="136.8">HDMI-A.D1P</text>
<text x="80.8" y="139.4">HDMI-A.D1N</text>
<text x="194.3" y="143.2">DVI-A_PSV</text>
<text x="250" y="143.2">HDMI_PWR_SAV</text>
<text x="80.8" y="147">HDMI-A.D0N</text>
<text x="80.8" y="144.4">HDMI-A.D0P</text>
<text x="36.8" y="154.6">HDMI_PWR_SAV</text>
<text x="80.7" y="154.6">HDMI-A.CKN</text>
<text x="80.8" y="152.1">HDMI-A.CKP</text>
<text x="194.3" y="154.6">DVI-A_HPD</text>
<text x="252.2" y="154.6">HDMI-A.HPD</text>
</g>
</svg>
